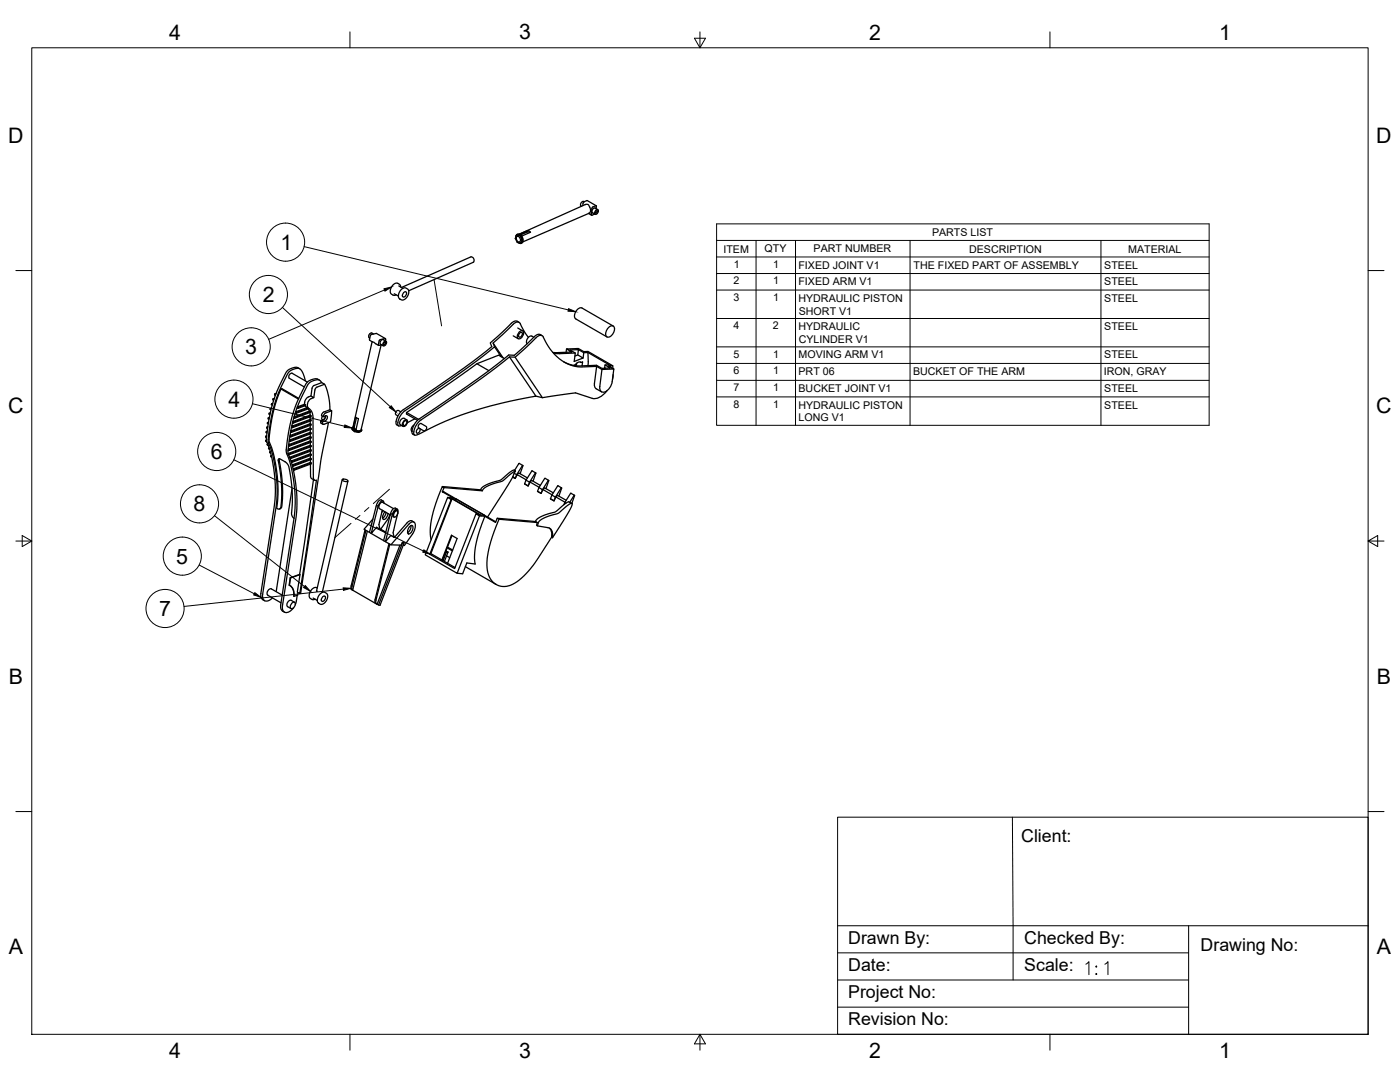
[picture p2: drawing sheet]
<svg xmlns="http://www.w3.org/2000/svg" width="559mm" height="432mm" viewBox="0 0 559 432" stroke-linecap="round" stroke-linejoin="round" font-family="sans-serif">
<!-- layer: Tweak Trail -->
<path d="M173.2 111.6l3.1 18.4M155.4 195.3l-6.4 5.7M140.1 208.9l-6.4 5.6M143.7 205.7l-1.8 1.6M147.2 202.5l-1.7 1.6" fill="none" stroke="#000" stroke-width=".4"/>
<!-- layer: Visible -->
<g fill="none" stroke="#000" stroke-width=".51">
<path d="M205.7 95.2l.8 1.5 1.2 .3M205.7 95.1v.1M205.8 94.8l.3-.9-.4 1.3M206 94.1l.4-.6 .7-.1 .8 .4 .7 1v1.8l-.6 .6-.7-.1M206.2 93.9l1.3 .1M206.2 93.9h-.1M206.2 93.8a1.91 1.91 0 0 1 1.9 1 1.91 1.91 0 0 1-.3 2.2l-1-.2M206.4 94.4a1.2 1.2 0 0 1 1.2 .8 1.2 1.2 0 0 1-.5 1.4 1.4 1.4 0 0 1-.7-2.2zM206.4 93.7a1.83 1.83 0 0 1 2 1.1 1.83 1.83 0 0 1-.6 2.2M207.3 93.5l3.3-1.5-.1 .6-2.7 1.1M207.5 94l.9 1.6-.5 1.3M207.8 97h-.1"/>
<path d="M207.9 96.9h.1M210.5 92.5l.9 .3M210.6 92l1.2 .7-3.5 1.5-.2-.2M231.9 82.3h.1M232.6 82.1l.3-1.4 1.4-.7 3.7 2.1M233.2 80.5a1.13 1.13 0 0 0-1.3 .4 1.13 1.13 0 0 0 0 1.4M233.6 81.6h1.1l.4 .4a3.6 3.6 0 0 1 .3 3l-.3 .1M233.6 81.6l-26.3 11.8M233.6 81.6h.1M234.9 85.2l1.2 .7M235.1 85.1l-26.4 11.4M235.1 85.1h.1"/>
<path d="M236.2 83.2l-.1 2.6 1.3-.4M236.4 84.9l1.2 .6M237.4 83l1.2 .7M237.7 83.1a1.12 1.12 0 0 0-1.2 .6 1.12 1.12 0 0 0 .1 1.3M237.8 84l.6-.4a1 1 0 0 1 .2 1.3 1 1 0 0 1-1.2 .4zM237.9 84.3l.4-.2 .2 .3-.6 .7-.2-.3zM238 82.4v.9M238.1 82.4l-.2-.3-1.2 .5-.4 .6M157.4 117.2l1.6 1M159.2 114.1l1.6 1M159.9 114.5l-.4-1-1.3-.5-1.1 .5-1 1.2-.3 1.3 .3 1.2 1 .7 1-.2M160.1 115.6l.9-.6 .8-.1 1.1 .6 .3 .8-.7 2.2-1.7 1.2-1.4-.5-.4-.8 .3-1.5z"/>
<path d="M161.2 116.7l.6-.3a1.22 1.22 0 0 1 .4 1.3 1.22 1.22 0 0 1-1.1 .9l-.5-.6zM187.9 102.5l-27.6 12.2M187.9 102.5a1.29 1.29 0 0 1 1.2 .8 1.29 1.29 0 0 1-.2 1.4l-25.8 11.3M147.3 134.8l.3 .1M148.2 133.5l-.4 .5-.2 1.8 3.5 2M148.5 136.4l-7.7 34.4a2.58 2.58 0 0 0 3.3 .8M149.1 133.3l-.7-.4a1.23 1.23 0 0 0-1.1 1.9M150.2 133.1l-2 .4M150.2 133.1l3.6 2M151.3 136.1l-.3 1.4 .2 .4M151.8 137.4l1.2 .6M152.1 137.6l-8 34"/>
<path d="M152.3 137.6l-1.1 .3M152.9 135.5l1.2 .7M153.1 135.6a1.12 1.12 0 0 0-1.2 .5 1.12 1.12 0 0 0 .2 1.4M153.2 136.4l.6-.3a1 1 0 0 1 .3 1.3 1 1 0 0 1-1.3 .4zM153.3 136.8l.4-.2 .2 .2-.6 .8-.2-.3zM153.8 136l.1-.7-.2-.2-1.9 .4-.5 .6M196.8 136.9l.6 1.5M204.8 129.4l-8 7.5 4 5.9M204.8 129.4a1.67 1.67 0 0 1 1.8-.9 1.67 1.67 0 0 1 1.4 1.4l2.9 4.8M204.9 134l1.9 1.2M206.7 130.9l1.9 1.1M207.2 128.7a2.35 2.35 0 0 0-3.6 .8l-7.9 7.3 .6 1.5-2.5 2.1-11.8 8.7-21 14.4"/>
<path d="M207.4 132.4a.99 .99 0 0 1 1.5-.2 .99 .99 0 0 1-.1 1.5 1.4 1.4 0 0 1-.8 1.3 1.4 1.4 0 0 1-1.5-.2l.1-1.3zM207.4 132.9l.6-.3a1.02 1.02 0 0 1 .3 1.3 1.02 1.02 0 0 1-1.3 .4zM212.3 134.2l.7 .4M212.3 134.1a2.15 2.15 0 0 0-1.9 3.1M216.4 133.9a2.34 2.34 0 0 0-3.6 .9l-7.5 7-2.2-.1-10.2 7.8-21.6 15a14.5 14.5 0 0 0-6.2 5.4l-.7 2.7 .3 .6 .7 .4M226.1 139.3l-.1 1.3M230.9 139.5l2.1 1.3-.3 2.1M243 130.6a1.26 1.26 0 0 1 1.8-.5 1.26 1.26 0 0 1 .4 1.7 2.8 2.8 0 0 1-2.9 2.7 2.8 2.8 0 0 1 .7-3.9zM244.8 130.1l-12.5-7.2a2.89 2.89 0 0 0-2.5 4.4l12.5 7.2M109 159.2l-.1 .4 .3 .2-.4 1.6-.4-.3M109.5 159l-.5 .2M109.7 157.2l-.1 .4 .3 .2-.6 1.6-.3-.2"/>
<path d="M112.1 155.2l-2.7 8-1.6 8.1a9.8 9.8 0 0 0 .3 6.6l1.4 4.7 1.2 7.5 .3 6.4-.6 6.4 .8 .3 .8-.5 .4-3.1-.2-7.8-1.2-8 .1-.6 .5-.1 2.6 1.5 1.1 1.7 1.3 9.9-.2 9 .3 1 .6 .7M112.1 155.2l.4-.1 6.7 3.9M112.1 155.2l7 4.1M119.6 147.2l-1.1-.6h-.9l-2 .7-1 .8-4.6 9.3-.3-.2 .5-.2M121.9 152l-1.1-3.4-1.3-1.5-.9-.1-2 .6-1.7 1.3-3.5 7.4-1.8 4.8-1.4 6-1.2 8.3M122.7 152.5l-6.1-3.5a1.33 1.33 0 0 0-1.1 2l6 3.4M123.1 158.4a3.1 3.1 0 0 0-1.6 2.9M124.1 158l1.1 .7-1.7 .9-.7 1.5M125.4 153.8l3-1.1-.8-.9-.9-.3-1.7 .5-1.5 .8-2.6 4.6-2.2 5M125.4 153.8l-.9 1.2-.4 3-1 .4M125.7 155.6l-.5 3.1M127.5 151.7l-1.2-.6-1.9 .4-1.6 .9-1.1 1.5-2.7 5.7-2 5.2-1.4 5.6-.9 5.5a9.3 9.3 0 0 0 .5 7l1 3.6 1 5.4 .6 9-.4 5.7-5.4 34.8 .1 1.5 .7 1"/>
<path d="M128.4 152.7l1.2 .7-3.1 1.1-.8 1.1M129.6 153.4l.9 2.2 .7 2.9 .5 5M190.3 145.2l4.8 2.7M200.1 142.4l-2.7-4-12 9.2-23.7 16.3M201.3 143.1l-2.3-1.3-8.7 3.4-28 19.4-.1 .6 4.4 2.5M205.6 142.5l10.9 16.2M220.7 140.7l7.5-.2-2.1-1.2 4.7-.2 2.2 1.2h1.7l9.9 5.7h-1.7l2.1 1.3-4.7 .1-2.2-1.2-6.9 .2-4.2-1-2.9-1.6-2.7-2.3-2-2.5-2-3.3a2.19 2.19 0 0 0-1.9-1.9l-1.5 .9-6.8 6.4a3.6 3.6 0 0 1-3.9 1.3M225 144.4l2.2 1 2.4 .5 8.5-.1 2.1 1.2 3.4-.1-2.1-1.3-.2 1.4M229.6 140.9l-8.6 .1M230.2 144.9l-.3 1.1M230.6 141.6l.3-2.1-3.4 .2 2.1 1.2-.4 3.4 3.5-1.4-2.1-1.3-1.1 .5M231.7 144.5l.8-.1-.2 1.6"/>
<path d="M232 144.6l-1.2-.1-1.8 1.3M233 140.8l1.7-.1v5.2M234.7 140.7l8.5 4.9h-1.7M238.1 146.2l-.8 7.9 .7 1 2.1 1.3M242.3 156a6.2 6.2 0 0 1-6 3l-6.6-2.2-13.2 1.9-2.6-.6M244.6 146v1M244.7 149.5l-.2 1.9M245 147.3l-.6 5a4.6 4.6 0 0 1-4 4.2 1.72 1.72 0 0 1-1-2.2l.9-6.9M106 175.8l.6 .7M106.3 175l.1 1-.4-.2 .3-.1M106.4 173.9l-.4 .2M106.5 176.6l.5 .9-.4-.2 .1 .3 .4 .2 .4 1.2-.3-.2 .1 .3 .4 .5 .3 1-.4-.2 .1 .3 .4 .2 .3 1.3-.4-.3 .1 .3 .3 .3 .5 2.2 .8 6.2 .2 5.3-.4 5.6-5.4 35 .3 1.9 1.2 1"/>
<path d="M106.6 172.1l-.4 .2M106.7 169l.4 .2-.3 1.5-.3-.2-.1 .3 .4 .2-.2 1.5-.4-.2 .4 .5-.2 1.5-.4-.2v.3l.4 .2-.1 .4M106.8 168.6l-.1 .4M106.8 177.2l-.2 .1M106.9 170.3l-.4 .2M107 175.4l.3 1.5M107.1 166.8l-.1 .3 .4 .2-.3 1.5-.3-.2M107.2 168.5l-.4 .1M107.3 177l1.5 4.4 .9 4.6 .8 6.3 .1 5.4-.4 4.8-5.4 34.8M107.4 178.7l-.2 .1M107.5 164.9l-.1 .4 .3 .2-.3 1.5-.3-.2M107.5 166.6l-.4 .2"/>
<path d="M107.8 163.4l.4 .2-.4 1.5-.4-.2M107.9 164.8l-.5 .1M107.9 163l-.1 .4M108.3 161.5l.3 .2-.4 1.6-.3-.3M108.3 162.9l-.4 .1M108.4 161.1l-.1 .4M108.9 161l-.5 .1M115 179.3l.4 .2-.1 .3M115.2 177.5l.3 .5M115.5 175.6l.3 .3v.3M116.1 174l-.1 .4M116.4 172.2v.3"/>
<path d="M116.8 170.3l-.1 .4M116.9 168.2l6.9-2.5 .3 .2-6.9 2.5zM117.2 168.4l-.1 .4M117.7 166.5l-.1 .4M118.2 165l-.3-.2-.5 1.5M118.3 164.6l-.1 .3M119.1 162.6l-.2 .4M121.5 161.3l.4 .2-2.9 1.1-.3-.2M121.5 161.3l-2.8 1.1M121.7 161.9l.9 .8M121.9 161.5v.3l-3 1.2-.4-.2-.5 1.6M122.6 162.7l.3 .2-4.6 1.7-.3-.2"/>
<path d="M122.6 162.7l-4.6 1.7M122.7 161.5l.4 1.4M122.7 161.1v.4M122.9 162.9l.3 .2-5 1.9M123 163.2l.5 .9M123.1 162.9a4 4 0 0 1 1.8 3.8l.2 24M123.5 164.1l-6.1 2.2M123.5 164.1l.3 .2M123.7 164.6l.1 1.1M123.8 166.3v1.1l-7.4 2.7 .4-1.5 .3 .2M123.8 167.4l.4 .2-7.4 2.7-.4-.2M123.8 169.1l.4 .2-7.8 2.9-.3-.2"/>
<path d="M123.8 170.8l.4 .2-8.1 3-.4-.2M123.8 164.3l-6.1 2.2-.3-.2M123.8 164.3l.1 .2-6.3 2.4-.3-.2-.4 1.5M123.8 174.2l.4 .3-8.6 3.2M123.8 172.5l.4 .2-8.4 3.2M123.9 176l.3 .2-8.8 3.3M123.9 176.6v1.1l-8.9 3.3M123.9 177.7l.3 .2-8.9 3.3-.3-.2M123.9 178.4v1M123.9 179.4l-8.3 3.1 .5 .5M123.9 179.4l.3 .2-8.2 3.1M124.1 165.9l.1 .3-7.1 2.6"/>
<path d="M124.2 167.6v.3l-7.5 2.8-.3-.2-.3 1.5 7.7-2.9v-1.1M124.2 169.3v.3l-7.8 2.9-.4-.2-.3 1.5 8.1-3v-1M124.2 172.7v.4l-8.4 3.1-.4-.2-.2 1.5 8.6-3.3v-1M124.2 171v.3l-8.2 3.1-.3-.2-.2 1.4 8.3-3.1v-1M124.2 174.5v.3l-8.7 3.2-.3-.2-.2 1.5 8.9-3.3-.1-1.1M124.2 176.2v.3l-8.9 3.3-.3-.2v1.4M124.2 179.6v.3l-8.1 3.1-.4-.2 .5 1.2 7.7-2.9v-1M124.2 177.9v.3l-8.8 3.3-.3-.2M128 168v.8l.9 .5M129 167.6l-1 .4 .7 .4v.2M129.9 166a1.09 1.09 0 0 1-1.4 1.3l.2-1.2M130 165.9l-.3 1-.7 .7"/>
<path d="M130 164.8l-.6 .5-.4 1M131.1 168.7l-2.9 14.4-8.2 53.7-.3 .1M131.7 163.5l-2.8 1.1-.6 1.3 .7 .4 1.3-.4a1.35 1.35 0 0 1-.6 2.1l-1 .4M131.7 163.5l.7 .4-2.4 .9M132.4 163.9l-.5 4.5-2.8 1-.4-.8M140.6 171.2a2.83 2.83 0 0 0 3.5 .8l-.9 .6-1.7-.3M140.6 171.3l.8 .9M140.9 170.5l-.4 .2 .1 .5 1.5 .8 1.9 .1 .4-.4-.2-.5M141.4 170.8l.7 .5M141.4 172.2h.1M142.1 171.3h.1M142.3 166.7l-1 4.1-.4 .1 1-4.5 1.2 .7-1 4.4-1.2-.6"/>
<path d="M160 164.4l-1-.6-.9 .5-.2 .9 .9 .8M161 163.5a5.6 5.6 0 0 0-2.9 5.7l1 .7M161.3 167.9l.7-.4a1.24 1.24 0 0 1 .7 1.2 1.24 1.24 0 0 1-.8 1.1l-.6 .4a1.24 1.24 0 0 1-.8-1.2 1.24 1.24 0 0 1 .8-1.1zM161.3 168.2l.6-.3a1.02 1.02 0 0 1 .3 1.3 1.02 1.02 0 0 1-1.3 .4zM161.7 163.9a5.7 5.7 0 0 0-2.8 5.8l.4 .3 1-.2M162.3 164.6l4.8 2.8M162.4 167.6l-1.1-.6a1.73 1.73 0 0 0-1.5 2.5l1.1 .7M164.4 172.2h.1M165.2 169.6a1.8 1.8 0 0 0-.8 2.6M165.6 167.2l-3 1.5M167 168.5l25.1-17.4 11.2-8.7 10.6 15.7-12.2 2.4-11.1 3-11.2 3.9-12.8 6.1-1 .2-.5-.7a5.8 5.8 0 0 1 1.9-4.5zM167.3 169.3l.8-.3 2 1.2 .2 .7-.3 .7-.9 .3-2-1.1-.2-.8z"/>
<path d="M167.4 170.9a1.13 1.13 0 0 0-1.1 .8 1.13 1.13 0 0 0 .3 1.2l1-1-.1-.9M107.9 180.3l-.3 .1M108.3 181.8l-.3 .1M111.5 183.1l1 8 .3 4.8-.3 6.3-.4 .6-.6 .3M115.1 181.3l.5 1.2M115.3 181.2l.1 .3M116.2 184l.4 .5M116.5 195.1l-6.3 41M116.6 185.5l.4 .6M117 187.1l.4 .5M123.9 181.1l.3 .2-7.7 2.9M123.9 185.2l.1 5.2 .2 .4 1.3 .8"/>
<path d="M123.9 182.8l.3 .2-7.2 2.8M123.9 184.6l.4 .2-7 2.5M124.2 181.3v.4l-7.6 2.8-.4-.2 .4 1.2 7.3-2.7v-1M124.2 183v.4l-7.2 2.7-.3-.3 .3 1.3 6.9-2.5v-1.1M124.3 184.8v.3l-6.9 2.5-.3-.2 1.3 8.8v7.8l-5.7 37.8a1.96 1.96 0 0 0 1 2.6 1.96 1.96 0 0 0 2.5-.8l.9-1M125.1 190.7l.1 .4a.78 .78 0 0 0 1.1 .5l-6.6 45.3-1-.6 1-7M125.1 191.4l-5.5 37.8-3.8 1.4-.3 3 .3-3M136.6 191.5l-10.3 44.4M136.7 191.3a1.56 1.56 0 0 1 2.1 .8 1.56 1.56 0 0 1-2.1-.8zM138.9 192l-10.3 44.4M152.2 199.5l.7 .4M152.2 199.5a2.16 2.16 0 0 0-1.9 2.1"/>
<path d="M176.6 196.2l.6-1.6-.6-.4-2.5 6.4-1.8 6.2-.6 4.5 .4 4.1M176.6 194.2l15.2 1.3M178.7 198.5l2.1 .2-4.2-2.5 .6 .1 20.7 11.9M180.1 199.3l-1.4-.8-9 22.9 12.8 7.4 8.9-23-1.4-.8M180.1 199.3l-8.5 21.9M180.2 199.3l.1-.3 11.3 6.5-1.6-.5-8.5 21.9-9.9-5.7h.3l8.4-21.9h-.2M180.3 199l-.7-.1 .7 .4M182.1 199.2l11.3 6.5-1.5-.2-11.3-6.5 1.5 .2-.2 .5M205.2 188.9l-.6 1.5 1 .5 .6-1.5M205.4 187.7l-1.2 .3-4.5 3.6-4 1.2-2.6 1.2-1.2 1.3 .6 .6M205.6 190.9h.1M205.8 188l-1.8 1-3.3 2.9-5.6 1.9-1.7 1-.9 1.1-15.3-1.3"/>
<path d="M206.4 189.4l.7-.6 3.4 1.9M208.7 185.8l-1.5-.9-1.8 2.8 .4 .3-.6 .9 1 .5 2.5-3.7-1.1 3.3M210 191.6l1.4 .8-.6 1.5-1.4-.8M210 191.5l-3.6-2.1-.7 1.5-1.1-.5-10 16M211.5 192.4l.7-.7 3.5 2M212.7 192l1.1-3.3-2.4 3.7M213.8 188.7l-1.5-.8-2.3 3.7-.6 1.5 1.4 .8 .7-1.5 3.7 2.1M214.5 196.1l1.5 .8 .7-1.6 3.6 2.2M215.1 194.6l1.4 .8-.5 1.5-1.5-.8M216.7 195.3l.7-.6 3.4 2M217.9 195l1.1-3.3-2.5 3.7M219 191.7l-1.5-.8-2.4 3.7-.6 1.5"/>
<path d="M219.7 199.1l1.4 .8 .7-1.6 3.7 2.1M220.3 197.6l1.4 .8-.6 1.5-1.4-.8M221.8 198.3l.8-.6 3.4 2M223.1 198l1-3.3-2.4 3.7M224.1 194.7l-1.5-.8-2.3 3.7-.6 1.5M227.7 196.9l-2.6 4.5M227.7 196.9l1.6 .8M229.1 197.7h.3l-1.1 3.2-.9-.4zM145.7 211.5l-5.6 22.3M146 211.7l-5.5 22.3-.1 1 .4 .5M146.6 212l-5.8 23.5 9.5 5.5M148.4 209l-.1 .3"/>
<path d="M148.8 207.1l-3.5 4.1 2.2 1.3M150.2 201.6l.8 .5M150.3 201.6l-2.8 10.9 5.6 3.3M151 202l-2.8 10.9 2.1-2.5 3.6 2.1M151.6 211.1l2.4 1.3M152.6 203.6l-.8 3.4a7.5 7.5 0 0 0-.1 4.2M152.9 203.8l-.5 .6M153.2 200.8l-.1-.7a1.81 1.81 0 0 0-2.1 1.9M153.7 204.3a2.22 2.22 0 0 0-.6 3l1-.5 .8-1.9M154.1 204.5a3.1 3.1 0 0 1-1.4 2.3M155.3 217l-5.6 22.3-.1 1 .3 .5M155.6 217.2l-5.5 22.4-.1 1.1 .5 .4"/>
<path d="M155.6 205.4l-.7 1.6-3 4.2M155.9 204.9l.7 .4M156 217.4l4.1 .2 .5-1.2 .7 .2-9.6 25-.6-.2M157 203l-4.3-2.6a1.78 1.78 0 0 0-1.2 2.6l4.3 2.5M157.3 214.3l.2 .1M157.3 214.5a8.1 8.1 0 0 1 .2-4.6l.4-1.7a8.4 8.4 0 0 0 .8-4.9 1.87 1.87 0 0 0-2.1 2l-2.8 10.9-.7-.4M157.8 204.1l.5-.3a1.45 1.45 0 0 1-.5 2.5l-.2 .1a1.37 1.37 0 0 1 .2-2.3zM158.5 203.8a1.45 1.45 0 0 0-1.6 2l.4 .6M158.6 203.2a1.56 1.56 0 0 0-1.7-.2 1.56 1.56 0 0 0-.9 1.5l-2.9 11.3M160.6 216.4l-9.5 25-.6-.3 9.1-23.5M160.7 216.5l.6 .1M163.6 210.1l.9-.4a2.35 2.35 0 0 1-1.5 3.4l-.3-.6 .1-.9z"/>
<path d="M164 209.7a3.1 3.1 0 0 1-1.3 2.9M165.2 208.3l-1.1-.5-.8 .2-5.9 6.5-1.4-.8-2.2 2.5 2.2 1.2 7.2-8.2a1.3 1.3 0 0 1 1.4-1 1.3 1.3 0 0 1 1.2 1.2l-.1 1.2-.7 2-3.6 5.1-.5-.1M178 219.9l.8 .4M178.5 218.7l2.1 1.1M178.6 218.3l2.1 1.2M180.4 213.7l-3.8 9.9M193.5 206l-2.2 6-1.3 4.9-.6 4.4 .3 3.8-3.4-.4-1.6 4.3-2.2-.2M198.5 206.8l.7 .4 15.2 1.3-.7-.4M199.2 207.2l-3.3 8.8-1.1 4.7-.4 3.7 .1 3.3 .9 2.6 1.5 2.1 2.1 1.3 2.5 .4 2.1-.5 2.5-1.3 2.4-1.9 4.8-5.5 6.9-10.5M214.4 208.5l-.2 1.2 .3 .2 4.3 .7a3 3 0 0 1 1.7 4l-.3-.2v-.8M214.5 209.9l.4-1.5 1.2-1.1 3-1.4 3.7-1.1 4-3.3 1.5-.6-.2 1.2-.9 1.8-6.7 10.7M219.2 210.7l.8 1.2 .2 1.7"/>
<path d="M225.4 200.6l.5 .2M227.4 200.5l-.4-.3-.9 .5-4.6 3.6-3.7 1.1-2.2 1-1.2 .7-.7 1-15.2-1.3-.7 1.7-4.3-2.5-2.1-.2M104.8 237.2a1.95 1.95 0 0 0 .9 2.5 1.95 1.95 0 0 0 2.6-.6l.4-.5M108.3 235l4.3 2.5M108.3 235a1.68 1.68 0 0 0-1.4 2.5l5.3 3.1M115.5 233.6l1.4 1.3 .4 1.4 .1 1.7M115.7 233.7a5 5 0 0 1 1.7 4.3l1.4-.5 .2-1M118.3 239.9l-.4 1.4M118.6 237.5l-.3 2.4M119.6 229.2l-3.6 1.5M125 238.7l1.6 .9M126.6 234.7l-.8-.3-1.1 .6-.9 1.2-.4 1.1 .1 1 .4 .5 1 .5 .9-.2"/>
<path d="M127.6 237.2l.8-.7 .9-.2 1.1 .5 .4 .9-.7 2.3-1.6 1.2-1.4-.5-.4-.8 .1-1.3zM128.8 238.2l.6-.3a1.22 1.22 0 0 1 .4 1.3 1.22 1.22 0 0 1-1 .8l-.6-.6zM140.1 234.9l.2 .3M140.2 233.8v1.3l.5 .4M172 220.9l4.4 2.6M176.4 223.5l5.2 3M176.4 223.5l3.8-9.9 2.3 1.3-3.9 9.9M176.6 223.5l.3 .2M177.9 220.1l.3 .2M178.2 221.8l1.3 .7M178.8 220.3h-.6l-1.3 3.4h-.2M178.8 220.3l-1.4 3.8"/>
<path d="M185.8 226.1l12.2 7.1M112.8 243.9l.7 .4M116.5 240.7l.7-.4a1.2 1.2 0 0 1 .8 1.1 1.2 1.2 0 0 1-.8 1.1l-.7 .4a1.2 1.2 0 0 1-.7-1.1 1.2 1.2 0 0 1 .7-1.1zM117.6 240.4l-1.4-.8a1.68 1.68 0 0 0-1.4 2.5l1.3 .8"/>
</g>
<g fill="#000">
<circle cx="235.1" cy="85.1" r=".25"/>
<circle cx="204.6" cy="190.4" r=".25"/>
<circle cx="126.3" cy="235.9" r=".25"/>
</g>
<!-- layer: Border -->
<g fill="none" stroke="#000" stroke-width=".4">
<path d="M12.7 19.1h533.4v393.7h-533.4zM139.7 12.7v6.4M277.2 15.3h4.4l-2.2 3.8zM279.4 12.7v6.4M419.1 12.7v6.4M6.3 108h6.4M546.1 108h6.3M6.3 215.9h6.4M8.9 213.7l3.8 2.2-3.8 2.2zM546.1 215.9l3.8 2.2v-4.4l-3.8 2.2h6.3M6.3 323.9h6.4M546.1 323.9h6.3"/>
<path d="M139.7 412.8v6.3M279.4 412.8l2.2 3.8h-4.4zM279.4 412.8v6.3M419.1 412.8v6.3"/>
</g>
<!-- layer: Titleblock -->
<path d="M334.3 326.1h211.8v86.7h-211.8zM404.1 326.1l.3 65M334.3 369.4h211.8M474.4 369.4v43.4M334.3 391.1h140.1M334.3 380.3h140.1M433.4 384.8l1.2-1v5.2M437.3 385.8l.3-.3 .2 .3-.2 .2zM437.3 388.7l.3-.2 .2 .2-.2 .3zM441 384.8l1.2-1v5.2M334.3 401.9h140.1" fill="none" stroke="#000" stroke-width=".4"/>
<!-- layer: Parts Lists -->
<g fill="none" stroke="#000" stroke-width=".4">
<path d="M286 89.3h196.6v80.4h-196.6zM286 95.9h196.6M301.8 95.9v73.8M317.5 95.9v73.8M363.2 95.9v73.8M439.4 95.9v73.8M286 102.6h196.6M286 109.2h196.6M286 115.8h196.6M286 127.1h196.6M286 138.4h196.6M286 145h196.6"/>
<path d="M286 151.8h196.6M286 158.4h196.6"/>
</g>
<!-- layer: Balloons -->
<g fill="none" stroke="#000" stroke-width=".4">
<path d="M121.4 98.4l105.4 25.3M153.5 115.7l-46.2 19.7M112.7 122.7l43.1 39.6M100.8 161.1l36.7 9M93.4 183.5l75.6 36.4M85.6 205.8l35.9 28.3M79.5 225.5l22 11.5M137.1 235.1l-63.7 6.9"/>
<circle cx="114" cy="96.6" r="7.6"/>
<circle cx="107.1" cy="117.5" r="7.6"/>
<circle cx="100.3" cy="138.4" r="7.6"/>
<circle cx="93.4" cy="159.3" r="7.6"/>
<circle cx="86.5" cy="180.2" r="7.6"/>
<circle cx="79.6" cy="201.1" r="7.6"/>
<circle cx="72.8" cy="221.9" r="7.6"/>
<circle cx="65.9" cy="242.8" r="7.6"/>
</g>
<path d="M153.3 115.3l3-.8-2.6 1.7zM226.9 123.2l2.9 1.2-3.1-.2zM137.6 169.6l2.9 1.2-3.1-.2zM156.1 161.9l1.9 2.5-2.6-1.7zM169.2 219.4l2.5 1.8-3-.9zM101.7 236.5l2.5 1.9-2.9-1zM121.8 233.7l2.1 2.3-2.7-1.5zM137 234.6l3.1 .2-3 .8z" fill="#000" stroke="#000" stroke-width=".4"/>
<g font-size="8.5">
<text x="67.5" y="15.8">4</text>
<text x="207.2" y="15.7">3</text>
<text x="346.9" y="15.8">2</text>
<text x="486.6" y="15.8">1</text>
<text x="3.3" y="57">D</text>
<text x="549.3" y="57">D</text>
<text x="112" y="99.7">1</text>
<text x="104.9" y="120.6">2</text>
<text x="97.9" y="141.4">3</text>
<text x="3.3" y="165">C</text>
<text x="91.1" y="162.3">4</text>
<text x="549.3" y="165">C</text>
<text x="84.2" y="183.2">6</text>
<text x="77.3" y="204.1">8</text>
<text x="70.4" y="225">5</text>
<text x="63.5" y="245.9">7</text>
<text x="3.5" y="272.9">B</text>
<text x="549.6" y="272.9">B</text>
<text x="3.5" y="380.9">A</text>
<text x="549.6" y="380.9">A</text>
<text x="67.5" y="422.2">4</text>
<text x="207.2" y="422.1">3</text>
<text x="346.9" y="422.2">2</text>
<text x="486.6" y="422.2">1</text>
</g>
<g font-size="7.1">
<text x="407.6" y="336.2">Client:</text>
<text x="338.6" y="376.6">Drawn By:</text>
<text x="408.8" y="376.7">Checked By:</text>
<text x="479.2" y="379.6">Drawing No:</text>
<text x="338.6" y="387.4">Date:</text>
<text x="408.8" y="387.5">Scale:</text>
<text x="338.6" y="398.3">Project No:</text>
<text x="338.5" y="409.1">Revision No:</text>
</g>
<g font-size="4.3">
<text x="372" y="94.2">PARTS LIST</text>
<text x="288.8" y="100.8">ITEM</text>
<text x="305.2" y="100.7">QTY</text>
<text x="324.8" y="100.8">PART NUMBER</text>
<text x="386.8" y="100.8">DESCRIPTION</text>
<text x="450.3" y="100.8">MATERIAL</text>
<text x="292.9" y="106.9">1</text>
<text x="308.6" y="106.9">1</text>
<text x="318.7" y="107.2">FIXED JOINT V1</text>
<text x="364.7" y="107.2">THE FIXED PART OF ASSEMBLY</text>
<text x="440.8" y="107.2">STEEL</text>
<text x="292.8" y="113.5">2</text>
<text x="308.6" y="113.5">1</text>
<text x="318.7" y="113.7">FIXED ARM V1</text>
<text x="440.8" y="113.8">STEEL</text>
<text x="292.7" y="120.1">3</text>
<text x="308.6" y="120.1">1</text>
<text x="318.7" y="120.4">HYDRAULIC PISTON</text>
<text x="318.9" y="125.5">SHORT V1</text>
<text x="440.8" y="120.4">STEEL</text>
<text x="292.8" y="131.4">4</text>
<text x="308.5" y="131.4">2</text>
<text x="318.7" y="131.7">HYDRAULIC</text>
<text x="440.8" y="131.7">STEEL</text>
<text x="318.8" y="136.9">CYLINDER V1</text>
<text x="292.7" y="142.7">5</text>
<text x="308.6" y="142.8">1</text>
<text x="318.7" y="143.1">MOVING ARM V1</text>
<text x="440.8" y="143.1">STEEL</text>
<text x="292.7" y="149.4">6</text>
<text x="308.6" y="149.4">1</text>
<text x="318.7" y="149.6">PRT 06</text>
<text x="364.4" y="149.7">BUCKET OF THE ARM</text>
<text x="440.6" y="149.7">IRON, GRAY</text>
<text x="292.7" y="156.1">7</text>
<text x="308.6" y="156.1">1</text>
<text x="318.7" y="156.4">BUCKET JOINT V1</text>
<text x="440.8" y="156.4">STEEL</text>
<text x="292.7" y="162.7">8</text>
<text x="308.6" y="162.7">1</text>
<text x="318.7" y="163">HYDRAULIC PISTON</text>
<text x="440.8" y="163">STEEL</text>
<text x="318.7" y="168.1">LONG V1</text>
</g>
</svg>
